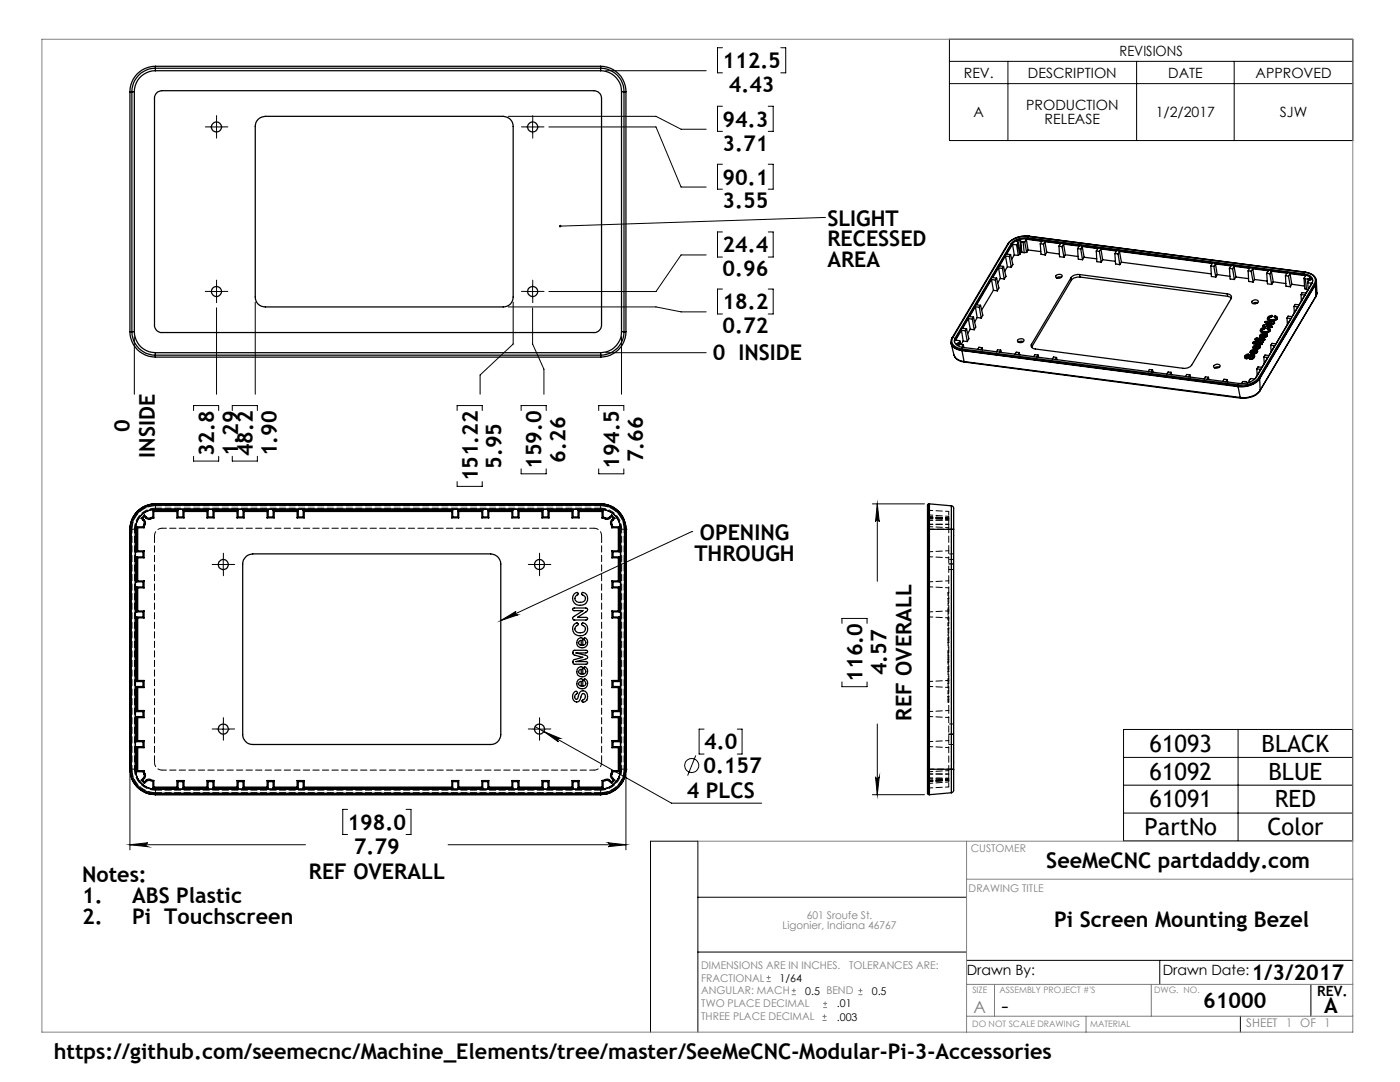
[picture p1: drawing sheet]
<svg xmlns="http://www.w3.org/2000/svg" width="279mm" height="216mm" viewBox="0 0 279 216" stroke-linecap="round" stroke-linejoin="round" font-family="sans-serif">
<g fill="none" stroke="#000" stroke-width=".2">
<path d="M120.9 14.1h20M144.2 9.5h-1v5h1M155.8 9.5h1v5h-1M189.5 7.8h80.5v20.2h-80.5zM189.5 12.2h80.5M189.5 16.7h80.5M201.2 12.2v15.8M226.8 12.2v15.8M246.3 12.2v15.8M41.9 25.3h2.5M43.2 24.1v2.5M101.4 23.2h29.5l5 2.6h5"/>
<path d="M105.1 25.3h2.5M106.3 24.1v2.5M109.5 25.3h21.4l5 12h5M144.2 21.2h-1v5h1M144.2 32.8h-1v4.9h1M153.3 21.2h1v5h-1M153.3 32.8h1v4.9h-1M41.9 58.2h2.5M43.2 56.9v2.5M105.1 58.2h2.5M106.3 56.9v2.5M140.9 50.9h-5l-5 7.3h-21.4"/>
<path d="M144.2 57.7h-1v5h1M144.2 46.3h-1v5h1M153.3 57.7h1v5h-1M153.3 46.3h1v5h-1M164.5 43.4h.1M164.5 43.4l-52.7 1.7M26.8 67.2v11.5M43.2 61.4v17.3M50.9 60.3v18.4M101.4 61.2h29.5l5 1h5M102.4 60.3v8.4l-6.6 6.1v3.9M106.3 61.4v7.3l2.2 5v5"/>
<path d="M120.9 70.4h20M124 67.2v11.5M38.6 81.9v-1h5v1M38.6 91.1v.9h5v-.9M46.4 91.1v.9h5v-.9M46.4 81.9v-1h5v1M91.2 81.9v-1h5v1M91.2 96.1v.9h5v-.9M104 81.9v-1h5v1M104 93.6v.9h5v-.9M119.5 81.9v-1h5v1M119.5 93.6v.9h5v-.9"/>
<path d="M43.3 112.6h2.5M44.6 111.4v2.5M106.4 112.6h2.5M107.7 111.4v2.5M138 106.1h.1M138 106.1l-38.1 17.7M174.1 100.5h10.4M175.1 100.5v15.5M175.1 100.5l.4 3.6a.37 .37 0 0 0-.4-.4 .37 .37 0 0 0-.4 .4zM99.9 123.8l3.1-1.8a.4 .4 0 0 0-.2 .5 .4 .4 0 0 0 .5 .2zM168 124.4v-1h5v1M168 136.1v.9h5v-.9"/>
<path d="M25.9 154.5v15.1M43.3 145.5h2.5M44.6 144.2v2.5M106.4 145.5h2.5M106.8 145l27.2 15.3h18M107.7 144.2v2.5M108.5 146l3.3 1.4a.39 .39 0 0 0-.5 .1 .39 .39 0 0 0 .1 .5zM124.9 154.5v15.1M138.9 150.7l-1.7 4.1M140.5 145.5h-1v5h1M147.1 145.5h1v5h-1M174.1 158.6h10.4"/>
<path d="M174.7 155a.37 .37 0 0 0 .4 .4 .37 .37 0 0 0 .4-.4l-.4 3.6zM175.1 144.5v14.1M224.2 145.6h45.7v22.2h-45.7zM224.2 151.1h45.7M224.2 156.7h45.7M247.1 145.6v22.2M25.9 168.6l3.6-.4a.39 .39 0 0 0-.4 .4 .39 .39 0 0 0 .4 .3zM25.9 168.6h35.1M69.4 161.5h-1v5h1M81 161.5h1v5h-1M89.4 168.6h35.5M121.4 168.2l3.5 .4-3.5 .3a.39 .39 0 0 0 .3-.3 .39 .39 0 0 0-.3-.4z"/>
<path d="M139.3 179h53.6M224.2 162.2h45.7M139.3 190h53.6M192.9 191.6h77.1M231.5 191.6v4.8M261.6 196.4v6.4M129.8 206v-38.1h9.5v38.1M247.5 202.8v3.2"/>
<circle cx="138.1" cy="152.8" r="1.4"/>
</g>
<g fill="none" stroke="#808080" stroke-width=".2">
<path d="M8.4 7.8h261.6v198.2h-261.6zM139.3 167.9h130.7M192.9 167.9v38.1M192.9 175.4h77.1M153 195.9h.8M153 195.1h.8M153.4 194.7v.8M158 198.5h.8M158 197.7h.8M158.4 197.2v.8M164.7 199.8v.9M171.3 198.5h.8"/>
<path d="M171.3 197.7h.8M171.7 197.2v.8M192.9 196.4h77.1M198.5 196.4v6.4M229.8 196.4v6.4M164.1 203.6h.9M164.1 202.8h.9M164.3 201h.8M164.3 200.2h.8M164.5 202.4v.8M192.9 202.8h77.1M216.7 202.8v3.2"/>
</g>
<g fill="none" stroke="#000" stroke-width=".2" stroke-dasharray="15.2 1.3 1.3 1.3">
<path d="M42 25.3h-1M43.2 24.1v-1M43.2 26.6v1M44.5 25.3h1M105.1 25.3h-1M106.3 24.1v-1M106.3 26.6v1M107.6 25.3h1M42 58.1h-1M43.2 56.9v-1M43.2 59.4v1M44.5 58.1h1"/>
<path d="M105.1 58.1h-1M106.3 56.9v-1M106.3 59.4v1M107.6 58.1h1M43.3 112.6h-1M44.6 111.4v-1M44.6 113.9v1M45.8 112.6h1M106.4 112.6h-1M107.7 111.4v-1M107.7 113.9v1M108.9 112.6h1"/>
<path d="M43.3 145.5h-1M44.6 144.2v-1M44.6 146.7v1M45.8 145.5h1M106.4 145.5h-1M107.7 144.2v-1M107.7 146.7v1M108.9 145.5h1"/>
</g>
<g fill="#000">
<path d="M111.6 45l-.1 .1h.3h-.3a.25 .25 0 0 0 .4 .2 .25 .25 0 0 0 .1-.4 .25 .25 0 0 0-.4 .1zM99.9 123.8l3.1-1.8a.4 .4 0 0 0-.2 .5 .4 .4 0 0 0 .5 .2z"/>
<path d="M175.1 100.5l.4 3.6a.37 .37 0 0 0-.4-.4 .37 .37 0 0 0-.4 .4zM174.7 155a.37 .37 0 0 0 .4 .4 .37 .37 0 0 0 .4-.4l-.4 3.6z"/>
<path d="M25.9 168.6l3.6-.4a.39 .39 0 0 0-.4 .4 .39 .39 0 0 0 .4 .3zM121.4 168.2l3.5 .4-3.5 .3a.39 .39 0 0 0 .3-.3 .39 .39 0 0 0-.3-.4zM108.5 146l2.9 2a.39 .39 0 0 1-.1-.5 .39 .39 0 0 1 .5-.1z"/>
</g>
<g fill="none" stroke="#000" stroke-width=".25">
<path d="M25.9 18.3v47.9M25.9 18.3h.4M26.3 18.3h.5M26.3 18.3v47.9M26.8 18.3v47.9M31 13.6v.5M31 14.1a4.2 4.2 0 0 0-4.2 4.2M31 13.6a4.7 4.7 0 0 0-4.7 4.7M31 13.2a5.1 5.1 0 0 0-5.1 5.1M31 14.1h88.9M31 13.6h88.9M31 13.2v.4"/>
<path d="M31 13.2h88.9M31.3 18.6l.2-.3 .8-.2h86.2a1.57 1.57 0 0 1 1.6 1.5v45.3a1.51 1.51 0 0 1-1.6 1.5h-86.2a1.45 1.45 0 0 1-1.5-1.5v-45.6zM119.9 14.1a4.2 4.2 0 0 1 4.1 4.2M119.9 13.6v.5M119.9 13.6a4.6 4.6 0 0 1 4.6 4.7M119.9 13.2a5.1 5.1 0 0 1 5 5.1M119.9 13.2v.4M124 18.3h.5M124 18.3v47.9M124.5 18.3v47.9M124.5 18.3h.4M124.9 18.3v47.9"/>
<path d="M51.5 23.8l.7-.4 .8-.2h47.4a1.99 1.99 0 0 1 2 2v34.1a1.93 1.93 0 0 1-2 1.9h-47.4a1.93 1.93 0 0 1-2.1-1.9v-34.1a1.91 1.91 0 0 1 .6-1.4zM197.9 55.8l.7 .1M197.9 55.8l-3 5 .8 .1M197.9 55.8l.4 2.1M198.3 57.9l-2.4 4M198.3 57.9l.7 .1M198.6 55.9l.4 2.1M198.9 55.5l-.3 .4M198.9 55.5l.5 2-.4 .5M199.3 53.4l-1.2 2 .8 .1M199.3 53.4l.8 .2M199.3 53.4l.3 2.2"/>
<path d="M199.6 55.6l.8 .1M199.6 55.6l-.5 .8M200.1 53.6l.3 2.1M200.3 53.2l-.2 .4M200.3 53.2l.5 1.9-.4 .6M200.7 51.1l.7 .1M200.7 51.1l-1.2 2 .8 .1M200.7 51.1l.3 2.1M201 53.2l.8 .1M201 53.2l-.5 .9M201.1 48.7l-11.1 18.7M201.3 48.6l-.2 .1"/>
<path d="M201.3 48.6l-11.2 18.8M201.4 51.2l.4 2.1M201.7 50.8l-.3 .4M201.7 50.8l.4 2-.3 .5M201.8 48.7l-11.2 18.7M201.8 48.7v.2M201.8 48.9l-11.1 18.8M202.1 48.8l.8 .1M202.1 48.8l-1.2 1.9 .8 .1M202.1 48.8l.3 2.1M202.4 50.9l-.5 .9M202.4 50.9l.8 .1"/>
<path d="M202.9 48.9l.3 2.1M203.1 48.7l-.2 .2M203.1 48.7l.4 2M203.2 48.4l.5 2.1-.2 .2M203.5 50.7l-.3 .3M203.6 47.9l-.6 .3 .2 .2-.1 .3M203.6 47.9l.1 .3M203.6 47.9l.2 2.2M203.7 48.2l.5 .1M203.7 48.2l.2 2.1M203.8 50.1l-.2 .1M203.8 50.1l.1 .2"/>
<path d="M203.9 50.3l.5 .1M204.2 48.3h.3M204.2 48.3l.2 2.1M204.5 48.3l.4 2.1M204.8 47.7l3.1 .5-.3 .4M204.8 47.7l-.3 .6M204.8 47.7l.4 2.2M204.9 50.4h-.5M205.1 47.4a3.7 3.7 0 0 0-3.3 1.3M205.1 47.4l55.2 7.2M205.1 47.4l.1 .3M205.2 47.7a3.7 3.7 0 0 0-3.4 1.2"/>
<path d="M205.2 47.7l55.1 7.2M205.2 49.9l-.3 .5M205.2 49.9l2.5 .3M205.4 47.2a4.5 4.5 0 0 0-4.1 1.4M205.4 47.2l55.1 7.1M205.4 47.1a4.5 4.5 0 0 0-4.3 1.6M205.4 47.1v.1M205.4 47.1l55.1 7.2M207.6 48.6l.6 .1M207.6 48.6l.2 2.1 .8 .2M208.2 48.7l.4 2.2M208.5 48.2l3.1 .4-.3 .5"/>
<path d="M208.5 48.2l-.3 .5M208.5 48.2l.4 2.1M208.9 50.3l-.3 .6M208.9 50.3l2.5 .4M210.8 55a.64 .64 0 0 1 .7-.3 .64 .64 0 0 1 .4 .5 .75 .75 0 0 1-1.2 0zM211.3 49.1l.6 .1M211.3 49.1l.2 2.1 .8 .1M211.8 55.3l-.5-.1-.4 .3M211.9 49.2l.4 2.1M212.3 48.7l3.1 .4-.3 .5M212.3 48.7l-.4 .5M212.3 48.7l.3 2.1"/>
<path d="M212.6 50.8l-.3 .5M212.6 50.8l2.6 .4M213.7 55.4l-7.9 13.3M213.7 55.4l.1 .5M213.8 55.9l-7.9 13.3M215.1 49.6l.6 .1M215.1 49.6l.1 2.1 .8 .1M215.4 54.8a1.77 1.77 0 0 0-1.7 .6M215.4 54.8l29.5 3.8M215.4 54.8l.1 .5M215.5 55.3a2 2 0 0 0-1.7 .6M215.5 55.3l29.5 3.8"/>
<path d="M215.7 49.7l.3 2.1M216 49.2l3.1 .4-.3 .5M216 49.2l-.3 .5M216 49.2l.4 2.1M216.4 51.3l-.4 .5M216.4 51.3l2.5 .3M218.8 50.1l.6 .1M218.8 50.1l.1 2.1 .9 .1M219.4 50.2l.4 2.1M219.7 49.7l3.1 .4-.3 .5M219.7 49.7l-.3 .5M219.7 49.7l.4 2.1"/>
<path d="M220.1 51.8l-.3 .5M220.1 51.8l2.5 .3M222.5 50.6l.6 .1M222.5 50.6l.1 2.1 .9 .1M223.1 50.7l.4 2.1M223.4 50.2l18.5 2.4-.2 .5M223.4 50.2l-.3 .5M223.4 50.2l.4 2.1M223.8 52.3l-.3 .5M223.8 52.3l17.9 2.3M241.7 53.1l.6 .1M241.7 53.1l.1 2.1 .8 .1"/>
<path d="M242.3 53.2l.3 2.1M242.6 52.7l3.1 .4-.3 .5M242.6 52.7l-.3 .5M242.6 52.7l.3 2.1M242.9 54.8l-.3 .5M242.9 54.8l2.6 .3M244.9 58.6a.7 .7 0 0 1 .8 1l-7.9 13.3a1.88 1.88 0 0 1-1.7 .6l-29.5-3.9a.67 .67 0 0 1-.6-.2 .67 .67 0 0 1-.2-.7M244.9 58.6l.1 .5M245 59.1l.7 .4M245.4 53.6l.6 .1M245.4 53.6l.1 2.1 .8 .1M246 53.7l.3 2.1"/>
<path d="M246.3 53.1l3.1 .5-.3 .4M246.3 53.1l-.3 .6M246.3 53.1l.4 2.2M246.7 55.3l2.5 .3M246.7 55.3l-.4 .5M249.1 54l.6 .1M249.1 54l.1 2.2 .9 .1M249.7 54.1l.4 2.2M250 53.6l3.1 .4-.3 .5M250 53.6l-.3 .5M250 53.6l.4 2.2M250.4 55.8l-.3 .5"/>
<path d="M250.4 55.8l2.5 .3M252.8 54.5l.6 .1M252.8 54.5l.1 2.1 .9 .2M253.4 54.6l.4 2.2M253.7 54.1l3.1 .4-.3 .5M253.7 54.1l-.3 .5M253.7 54.1l.4 2.1M254.1 56.2l-.3 .6M254.1 56.2l2.5 .4M256.5 55l.6 .1M256.5 55l.1 2.1 .9 .1M257.1 55.1l.4 2.1"/>
<path d="M257.5 54.6l3.1 .4-.4 .5M257.5 54.6l-.4 .5M257.5 54.6l.3 2.1M257.8 56.7l2.5 .4M257.8 56.7l-.3 .5M259.6 58.8l.8 .1-1.1 1.9-.8-.1-.3 .4M259.6 58.8l.1 1.3M260.2 55.5l.3 .1M260.2 55.5l.2 2.1 .3 .1M260.3 54.6a1.44 1.44 0 0 1 1.5 2l-11.1 18.6a3.7 3.7 0 0 1-3.4 1.3l-55.1-7.2a1.41 1.41 0 0 1-1.6-1.9M260.3 54.9a1.71 1.71 0 0 1 1.7 1.1M260.3 54.6v.3"/>
<path d="M260.5 54.3a1.87 1.87 0 0 1 2 1.8l-.2 .5M260.5 54.3a2.25 2.25 0 0 1 2.2 1.5M260.5 55.6h.6M260.5 55.6l.2 2.1M260.5 54.3h.1M260.7 57.7l.4 .1M261 56.4l.8 .1-1.2 2-.7-.1-.3 .4M261 56.4l.1 1.3M261.1 55.6v.5M261.4 55.5l.3 .3-.5 .2-.2 .4M261.4 55.5l-.3 .1M261.4 55.5v.4"/>
<path d="M262.3 56.6l.2 .2M262.3 56.6l-11.1 18.7M262.5 56.8l-11.1 18.7M262.5 56.8l-11.1 18.8M262.5 56.8h.1M262.5 56.8l.1 2.3M262.6 59.1l-11.1 18.9M262.7 55.8v.5l-.2 .5M262.7 55.8v.4l-.2 .6M262.7 56.1l.1 2.4M262.8 58.5l-.2 .7v-.1M262.8 58.5l-.2 .6"/>
<path d="M25.9 66.2a5.1 5.1 0 0 0 5.1 5.1M25.9 66.2h.4M26.3 66.2h.5M26.3 66.2a4.7 4.7 0 0 0 4.7 4.7M26.8 66.2a4.2 4.2 0 0 0 4.2 4.2M31 70.4v.5M31 70.4h88.9M31 70.9h88.9M31 70.9v.4M31 71.3h88.9M119.9 70.4v.5M119.9 70.9v.4"/>
<path d="M124 66.2a4.2 4.2 0 0 1-4.1 4.2M124 66.2h.5M124.5 66.2a4.6 4.6 0 0 1-4.6 4.7M124.5 66.2h.4M124.9 66.2a5.1 5.1 0 0 1-5 5.1M189.8 68.4a2.1 2.1 0 0 0 2.2 1.6M189.8 68.3a2.12 2.12 0 0 0 2.1 1.6M189.8 68.3v.1M189.8 68.6l.6 2.3M190 67.4l-.2 .9M190.1 67.4a1.41 1.41 0 0 0 1.2 2.1l.7 .1M190.1 67.4h-.1"/>
<path d="M190.4 70.9a2.26 2.26 0 0 0 2.1 1.3M190.4 70.9a2.1 2.1 0 0 0 2 1.2M190.6 67.4l.1 .3M190.7 67.7l-.2 .6M191.2 68.5l-.3 .1 .2 .3 .6-.2 .6 .2M191.2 68.5l.1 .3M191.5 68v.2M191.5 68.2l-.3 .3M191.5 68l.2 .7M191.5 68.2l.1 .6M191.9 65.9l.8 .1M191.9 65.9l-1.2 2 .8 .1"/>
<path d="M191.9 65.9l.3 2.2M191.9 69.9l55.2 7.1M191.9 69.9l.1 .1M192 70l55.1 7.2M192 70l.4 2.1M192 69.6l-.1 .3M192 69.6l55.1 7.2M192.2 68.1l.8 .1M192.2 68.1l-.4 .6M192.3 68.9l-.3 .4M192.3 68.9l.1 .5M192.4 72.1l.1 .1"/>
<path d="M192.4 72.1l55.1 7.2M192.5 72.2l55.1 7.2M192.7 66l.3 2.2M192.9 65.6l-.2 .4M192.9 65.6l.5 2-.4 .6M193.3 63.6l.8 .1M193.3 63.6l-1.2 1.9 .8 .1M193.3 63.6l.3 2.1M193.6 65.7l-.5 .9M193.6 65.7l.8 .1M194.1 63.7l.3 2.1M194.3 63.3l-.2 .4"/>
<path d="M194.3 63.3l.4 2-.3 .5M194.7 61.2l-1.2 2 .8 .1M194.7 61.2l.7 .1M194.7 61.2l.3 2.2M195 63.4l-.5 .8M195 63.4l.8 .1M195.4 61.3l.4 2.2M195.7 60.9l-.3 .4M195.7 60.9l.4 2-.3 .6M196 69.4l-.6-.1-.3 .4M196 69.4l-.2 .4M196 69.4l.1 .4"/>
<path d="M199.7 69.9l-.6-.1-.2 .4M199.7 69.9l-.2 .4M199.7 69.9l.1 .4M203.2 67.8a.65 .65 0 0 1 .6-.3 .65 .65 0 0 1 .5 .6 .75 .75 0 0 1-1.2-.1zM203.4 70.3h-.6l-.2 .4M203.4 70.3l-.2 .5M203.4 70.3l.1 .5M204.3 68.2l-.6-.1-.5 .2M205.8 68.7l.1 .5M205.9 69.2v.1M207.2 70.8h-.7l-.2 .4M207.2 70.8l-.3 .4"/>
<path d="M207.2 70.8l.1 .5M210.9 71.3l-.6-.1-.3 .4M210.9 71.3l-.3 .4M210.9 71.3l.1 .5M230 73.8l-.6-.1-.2 .5M230 73.8l-.2 .4M230 73.8l.1 .5M233.7 74.3l-.6-.1-.2 .4M233.7 74.3l-.2 .4M233.7 74.3l.1 .5M237.5 74.8l-.7-.1-.2 .4M237.5 74.8l-.3 .4"/>
<path d="M237.5 74.8l.1 .4M241.2 75.3l-.6-.1-.3 .4M241.2 75.3l-.3 .4M241.2 75.3l.1 .4M242.3 72.9a.75 .75 0 0 1 1.2 .2 .79 .79 0 0 1-1.3 0zM243.4 73.3l-.5-.1-.5 .2M244.9 75.7h-.6l-.2 .4M244.9 75.7l-.2 .5M244.9 75.7l.1 .5M247.1 77v.2M247.1 77.2l.4 2.1M247.1 76.8v.2"/>
<path d="M247.5 79.3l.1 .1M248.4 71.3l.3 .3M248.7 71v.3h.1a1.21 1.21 0 0 1 1.6-.4l-.1 .4M248.7 71.1v.2M248.7 71v.1M248.7 71.5v.1M248.9 76.4l-.2-.2-.7-.1-.2 .5M249.1 70.9l-.4 .2M249.1 70.9l-.4 .1M249.1 70.9h.1M249.2 70.8l-.1 .1M249.2 70.8h.1"/>
<path d="M249.2 70.8v-.1a.53 .53 0 0 0-.6 .1 .53 .53 0 0 0-.1 .6l.2 .1M249.2 70.7v.1M249.3 76v.3M249.3 76.1l.2 .1M249.3 76.1l.1 .1M249.4 71.5l.1 .2M249.4 71.3l-.7 .3M249.4 71.2l-.7 .3M249.4 71.2v.1M249.5 70.3l.5 .3M249.5 71.6v.1M249.8 60.1a.77 .77 0 0 1 1.3 .1 .76 .76 0 0 1-1.3 .1z"/>
<path d="M249.8 70h.4l-.2 .3-.2-.1zM249.9 71l-.5 .3M249.9 71l.2 .2M249.9 70.9h.1a.46 .46 0 0 1-.6 .6l.1 .1M249.9 70.9l-.5 .3M249.9 70.9v.1M250 70.6h.1M250 68.4l.2 .2M250 69.3l.1 .2 .4 .2M250 71.6l-.5 .1M250 71.5l-.5 .1M250 71.5v.1"/>
<path d="M250.2 70l-.4 .1M250.2 68.6l1.4 .2M250.2 68.5l1.4 .2M250.2 68.5v.1M250.3 71.3l-.3 .2M250.3 71.3h.1M250.3 71.3l-.3 .3M250.4 71l-.1 .3M250.4 71h.1M250.4 75.6l-.7-.1-.4 .3v.3M250.4 70l.1-.2a.65 .65 0 0 0-1 .5l.5 .3M250.4 70l-.2 .4"/>
<path d="M250.4 70h.1M250.5 67.8l.1 .1M250.5 69.8l-.1 .2M250.5 69h.3l-.3 .4-.2-.1zM250.5 67.7v.1M250.5 69.6v.1M250.6 69.9l.1 .3M250.6 69.9l.1 .3-.5 .2M250.6 69.9h.3v.3M250.6 67.8l.9 .3-1.2 .1-.3 .2 .2 .1M250.6 67.9l.8 .2M250.6 67.8v.1"/>
<path d="M250.8 69.1l-.5 .1M250.8 73.6l.8 .1-1 1.8M250.8 73.6l.1 1.3M250.9 70.2l-.4 .3-.5 .1M250.9 70.2v.1M250.9 70.3l-.4 .3h-.5M251 70.1l-.1 .2M251 69v-.1a.65 .65 0 0 0-.9 .5l.4 .2M251 70v.1M251 69v.1M251 60.4h-.5l-.5 .2M251 69.1l-.2 .3"/>
<path d="M251 68.9v.2M251.2 69v.2M251.2 68.9v.4l-.4 .1 .2-.4M251.2 68.9a.23 .23 0 0 1 .3 .1 .23 .23 0 0 1 0 .3M251.2 75.3a4.2 4.2 0 0 1-4.1 1.5M251.2 75.3l.2 .2M251.2 67.8l.9 .1M251.4 75.5a4.7 4.7 0 0 1-4.3 1.5M251.4 75.6a4.7 4.7 0 0 1-4.3 1.6M251.4 67.1v.1l.5 .2M251.4 75.5v.1M251.4 75.6l.1 2.3"/>
<path d="M251.5 78a4 4 0 0 1-3.9 1.4M251.5 69.3a.81 .81 0 0 1-1 .3M251.5 69.3v.1M251.5 77.9a4.2 4.2 0 0 1-4 1.4M251.5 69.4a.88 .88 0 0 1-1 .3M251.5 77.9v.1M251.5 69.1v.3M251.5 66l.2 .3 .5 .2M251.6 68.7v.1M251.7 68.3h-1.2l1.3 .3M251.7 68.4h-.8M251.7 68.3v.1"/>
<path d="M251.8 66.8l.3-.1-.2 .4-.2-.1zM251.8 68.6l-.2 .1M251.8 68.6l.1 .1M251.8 65.8h.1M251.9 68.7l-.3 .1M251.9 68.6v.1M251.9 65.8l-.1 .2M251.9 67.3v.1M252.1 65v.1M252.1 64.9v.2M252.1 66.8l-.4 .1M252.1 68.3l-.4 .1"/>
<path d="M252.1 68.1v.2M252.1 65.1h.2M252.1 67.8l-1.2-.1 1.1 .3 .1 .2M252.1 68.2l-.4 .1M252.1 65.1h.1M252.1 67.8v.1M252.1 68.2v.1M252.2 66.4v.1M252.2 71.3h.8l-1.2 2-.7-.1-.3 .4M252.2 71.3l.1 1.2M252.2 65.1l1.4 .2M252.2 65.1h.1"/>
<path d="M252.3 65.5l-.5 .3M252.3 65.1l1.3 .2M252.3 65.5v.1M252.3 65.6l-.4 .2M252.3 66.7l.1-.1a.65 .65 0 0 0-1 .6l.5 .1M252.3 66.7l-.2 .5M252.3 66.7v.1M252.3 66.8l-.2 .4M252.4 66.7l-.1 .1M252.4 67.7l-1.6-.3-.3 .3 .1 .1M252.4 67.7l-.3 .1M252.4 66.6v.1"/>
<path d="M252.4 67.7v.1M252.4 67.8l-.3 .1M252.5 64.2l.1 .2M252.5 65.4a.66 .66 0 0 0-.7 .1 .66 .66 0 0 0-.2 .6l.6 .3M252.5 65.4l-.2 .1M252.5 65.4v.1M252.5 66.8l.1 .2M252.5 65.5l-.2 .1M252.5 65.5h.1M252.5 66.7v.4l-.4 .1M252.5 66.7l.1-.1a.23 .23 0 0 1 .2 .1 .23 .23 0 0 1 0 .3M252.5 66.7v.1"/>
<path d="M252.6 64.3l-.1-.2 1.7 .2 .1 .2M252.6 64.3l1.1 .2-1.5 .3-.1 .1v.2M252.6 64.4l.9 .1M252.6 64.3v.1M252.8 67a.81 .81 0 0 1-.9 .3M252.8 67v.1M252.8 67.1a.88 .88 0 0 1-.9 .3M252.9 66.8l-.1 .3M252.9 65.5l.1 .2M252.9 66.4l-.7 .1M252.9 63.6l.3 .3 .4 .2M252.9 66.3l-.7 .1"/>
<path d="M252.9 66.3v.1M253 65.7l.2 .2M253 65.6l-.1-.1 .2-.1 .3 .1 .1 .2-.1 .3M253 65.6l.2 .2a.86 .86 0 0 1-1.4 .1v-.1M253 65.6v.1M253.3 63.4v.1M253.3 63.5v.1M253.4 66l-.5 .4M253.4 66l-.5 .3M253.4 66h.1M253.5 65.7l-.1 .3M253.6 68.9l.8 .1-1.1 1.9-.9-.1-.2 .5"/>
<path d="M253.6 68.9l.1 1.3M253.6 64v.1M253.6 65.3h.1M253.7 63.1l-.4 .3M253.7 63.1v.1M253.7 63.2l-.4 .3M253.9 65.2l-.3 .1M253.9 63.1v-.1a.61 .61 0 0 0-.7 .2 .61 .61 0 0 0-.1 .7l.5 .1M253.9 63.1h-.2M253.9 65.2h.1M253.9 63.1h.1M253.9 63.1l-.2 .1"/>
<path d="M253.9 63v.1M253.9 65.1v.1M254 64.6l-1.3 .3 1.2 .2v.1M254 64.6v.1M254 64.7l-1.1 .2M254.3 64.5l-.3 .1M254.3 63.1l.1 .2M254.3 64.5h.1M254.4 64.5l-.4 .2M254.4 64.5h.1M254.4 64l-.8 .1M254.4 64h-.8"/>
<path d="M254.4 64h.1M254.4 64.4v.1M254.4 63.3l.2 .2M254.4 63.3l-.1-.1 .1-.2 .4 .1 .1 .2-.1 .3M254.4 63.3l.2 .1a.75 .75 0 0 1-1.3 .2v-.2M254.4 63.3h.1M254.8 63.6l-.4 .4M254.8 63.6h.1M254.9 63.3l-.1 .3M256.9 63.5l.7 .1-3 5-.7-.1-.3 .4M256.9 63.5v1.3M258.2 61.1l.8 .1-1.2 2-.7-.1-.2 .4"/>
<path d="M258.2 61.1l.1 1.3M25.9 105.6h.3M25.9 105.6h.1M25.9 105.6v47.9M26.2 105.6v47.9M27 105.6h.1M27 105.6v47.9M27.3 117.1h1.2M27.3 116.1h1.2M27.3 111.1h1.2M27.3 110.1h1.2M27.3 105.1h1.3"/>
<path d="M27.3 105.1v5M27.3 111.1v5M27.3 117.1v5M27.3 117.1l.2 .2M27.3 111.1l.2 .2M27.3 105.1l.2 .2M27.5 117.3h1.3M27.5 111.3h1.3M27.5 109.9l-.2 .2M27.5 109.9h1.3M27.5 105.3v4.6M27.5 111.3v4.6"/>
<path d="M27.5 117.3v4.6M27.5 115.9l-.2 .2M27.5 115.9h1.3M27.5 105.3h1.3M28.2 103.4l.4 .4M28.2 103.4h.3M28.5 103.4l.3 .4M28.5 110.1v1M28.5 116.1v1M28.5 117.1l.3 .2M28.5 111.1l.3 .2M28.6 103.8l.2 .3-.1 .5"/>
<path d="M28.6 105.1l.2 .2M28.7 104.6l-.1 .5M28.7 104.6h.3M28.8 109.9v1.4M28.8 115.9v1.4M28.8 115.9l-.3 .2M28.8 109.9l-.3 .2M28.8 103.8h-.2M28.8 103.8l.2 .4v.4M28.8 102.8l.4 .4M28.8 102.8l-.6 .6M28.8 103l-.3 .4"/>
<path d="M28.8 102.8v.2M28.8 103l.4 .4M29 104.6l-.2 .7M29.2 103.4l.3 .2h.5M29.2 103.2l.5 .2 .4-.1M29.2 103.2v.2M30.1 103.3l-.1 .3M30.5 103.2l-.4 .1M30.5 101.8v1.4M30.5 101.8h5M30.5 103.2l.2 .2M30.5 101.8l.2 .3"/>
<path d="M30.7 103.4l-.7 .2M30.7 102.1h4.6M30.7 102.1v1.3M31 101.6a3.9 3.9 0 0 0-4 4M31 101.6a4 4 0 0 0-4 4M31 100.8a4.8 4.8 0 0 0-4.8 4.8M31 100.5a5.1 5.1 0 0 0-5.1 5.1M31 100.5v.3M31 100.5h.1M31 101.6h.1M31 100.8h88.9M31 100.5h88.9"/>
<path d="M31 101.6h88.9M35.3 103.3h1.4M35.3 102.1v1.2M35.5 101.8v1.4M35.5 103.2h1M35.5 103.2l-.2 .1M35.5 101.8l-.2 .3M36.5 101.8v1.4M36.5 101.8h5M36.5 101.8l.2 .3M36.5 103.2l.2 .1M36.7 102.1v1.2"/>
<path d="M36.7 102.1h4.6M41.3 103.3h1.4M41.3 102.1v1.2M41.5 101.8v1.4M41.5 103.2h1M41.5 103.2l-.2 .1M41.5 101.8l-.2 .3M42.5 101.8v1.4M42.5 101.8h5M42.5 101.8l.2 .3M42.5 103.2l.2 .1M42.7 102.1v1.2"/>
<path d="M42.7 102.1h4.6M47.3 102.1v1.2M47.3 103.3h1.4M47.5 101.8v1.4M47.5 103.2h1M47.5 101.8l-.2 .3M47.5 103.2l-.2 .1M48.5 101.8v1.4M48.5 101.8h5M48.5 103.2l.2 .1M48.5 101.8l.2 .3M48.7 102.1v1.2"/>
<path d="M48.7 102.1h4.6M49 111.1l.7-.4 .7-.2h47.5a2.05 2.05 0 0 1 2 2v34.1a1.99 1.99 0 0 1-2 2h-47.5a1.99 1.99 0 0 1-2-2v-34.1a1.78 1.78 0 0 1 .6-1.4zM53.3 103.3h1.4M53.3 102.1v1.2M53.5 101.8v1.4M53.5 103.2h1M53.5 103.2l-.2 .1M53.5 101.8l-.2 .3M54.5 101.8v1.4M54.5 101.8h5M54.5 103.2l.2 .1M54.5 101.8l.2 .3"/>
<path d="M54.7 102.1v1.2M54.7 102.1h4.6M59.3 103.3h1.4M59.3 102.1v1.2M59.5 101.8v1.4M59.5 103.2h1M59.5 103.2l-.2 .1M59.5 101.8l-.2 .3M60.5 101.8v1.4M60.5 101.8h29.8M60.5 103.2l.2 .1M60.5 101.8l.2 .3"/>
<path d="M60.7 102.1v1.2M60.7 102.1h29.5M90.2 103.3h1.3M90.2 102.1v1.2M90.3 101.8v1.4M90.3 103.2h1.1M90.3 103.2l-.1 .1M90.3 101.8l-.1 .3M91.4 101.8v1.4M91.4 101.8h4.9M91.4 103.2l.1 .1M91.4 101.8l.1 .3"/>
<path d="M91.5 102.1v1.2M91.5 102.1h4.7M96.2 103.3h1.3M96.2 102.1v1.2M96.3 101.8v1.4M96.3 103.2h1.1M96.3 103.2l-.1 .1M96.3 101.8l-.1 .3M97.4 101.8v1.4M97.4 101.8h4.9M97.4 103.2l.1 .1M97.4 101.8l.1 .3"/>
<path d="M97.5 102.1v1.2M97.5 102.1h4.7M102.2 103.3h1.4M102.2 102.1v1.2M102.3 101.8v1.4M102.3 103.2h1.1M102.3 103.2l-.1 .1M102.3 101.8l-.1 .3M103.4 101.8v1.4M103.4 101.8h5M103.4 103.2l.2 .1M103.4 101.8l.2 .3"/>
<path d="M103.6 102.1v1.2M103.6 102.1h4.6M108.2 103.3h1.4M108.2 102.1v1.2M108.4 101.8v1.4M108.4 103.2h1M108.4 103.2l-.2 .1M108.4 101.8l-.2 .3M109.4 101.8v1.4M109.4 101.8h5M109.4 103.2l.2 .1M109.4 101.8l.2 .3"/>
<path d="M109.6 102.1v1.2M109.6 102.1h4.6M114.2 103.3h1.4M114.2 102.1v1.2M114.4 101.8v1.4M114.4 103.2h1M114.4 103.2l-.2 .1M114.4 101.8l-.2 .3M114.5 118.6l.6-.4 .3 .1v.3a.84 .84 0 0 0-.6 1 .84 .84 0 0 0 1 .6 .8 .8 0 0 0 1-.6 .8 .8 0 0 0-.7-1l.1-.3a1.25 1.25 0 0 1 1.1 1.1 1.25 1.25 0 0 1-1 1.3 1.44 1.44 0 0 1-1.7-.4 1.44 1.44 0 0 1-.1-1.7zM115.4 101.8v1.4M115.4 101.8h5M115.4 103.2l.2 .1"/>
<path d="M115.4 101.8l.2 .3M115.6 102.1h4.6M115.6 102.1v1.2M119.9 100.8a4.8 4.8 0 0 1 4.7 4.8M119.9 100.5v.3M119.9 100.5a5.1 5.1 0 0 1 5 5.1M119.9 101.6a4 4 0 0 1 4 4M119.9 101.6a3.9 3.9 0 0 1 3.9 4M119.9 100.5h.1M119.9 101.6h.1M120.2 103.4l.6 .2M120.2 102.1v1.3"/>
<path d="M120.4 103.2l.4 .1M120.4 101.8v1.4M120.4 103.2l-.2 .2M120.4 101.8l-.2 .3M120.8 103.3v.3M121.6 103.2l-.3 .2-.5-.1M121.6 103.2l.1 .2M121.7 103.4l-.5 .2h-.4M121.9 104.6l.2 .7M121.9 104.6h.2M122.1 103.8h.2M122.1 103.8a.68 .68 0 0 0-.2 .8"/>
<path d="M122.1 102.8l.6 .6M122.1 102.8l-.5 .4M122.1 102.8v.2M122.1 103l.3 .4M122.1 103l-.4 .4M122.1 105.3h1.3M122.1 104.6l.2 .5M122.1 109.9v1.4M122.1 115.9v1.4M122.1 117.3h1.3M122.1 111.3h1.3M122.1 109.9h1.3"/>
<path d="M122.1 115.9h1.3M122.1 115.9l.2 .2M122.1 109.9l.2 .2M122.3 105.1h1.3M122.3 105.1l-.2 .2M122.3 103.8l-.2 .5v.3M122.3 110.1v1M122.3 116.1v1M122.3 117.1h1.3M122.3 116.1h1.3M122.3 111.1h1.3M122.3 110.1h1.3"/>
<path d="M122.3 117.1l-.2 .2M122.3 111.1l-.2 .2M122.4 103.4h.3M122.4 103.4l-.3 .4M122.7 103.4l-.4 .4M123.4 105.3v4.6M123.4 111.3v4.6M123.4 117.3v4.6M123.4 115.9l.2 .2M123.4 109.9l.2 .2M123.6 105.1v5M123.6 111.1v5"/>
<path d="M123.6 117.1v5M123.6 117.1l-.2 .2M123.6 111.1l-.2 .2M123.6 105.1l-.2 .2M123.8 105.6h.1M123.8 105.6v47.9M123.9 105.6v47.9M124.6 105.6h.3M124.6 105.6v47.9M124.9 105.6h.1M124.9 105.6v47.9M185.1 105.6h.2"/>
<path d="M185.1 105.6v47.9M185.3 100.5v5.1M185.3 100.5l-.2 .2v4.9M185.3 100.5h.2M185.3 105.6h4.6M185.3 105.6v47.9M185.5 100.5v58.1M185.5 100.5l4.4 .4M189.9 100.9v4.7M189.9 105.6h.4M189.9 100.9l.4 .4v4.3M189.9 105.6v47.9"/>
<path d="M190.3 105.6v47.9M27.3 137h1.2M27.3 136h1.2M27.3 123.1h1.2M27.3 122.1h1.2M27.3 123.1v12.9M27.3 137v5M27.3 123.1l.2 .2M27.3 137l.2 .2M27.5 137.2h1.3M27.5 121.9l-.2 .2M27.5 121.9h1.3"/>
<path d="M27.5 123.3h1.3M27.5 123.3v12.5M27.5 137.2v4.6M27.5 135.8l-.2 .2M27.5 135.8h1.3M28.5 122.1v1M28.5 136v1M28.5 123.1l.3 .2M28.5 137l.3 .2M28.8 121.9v1.4M28.8 135.8v1.4M28.8 121.9l-.3 .2"/>
<path d="M28.8 135.8l-.3 .2M114.4 121.4h2.8v.5l-1.9 1.3h1.8l.2 .2-.1 .3-2.8-.1-.1-.2 .1-.3 1.9-1.3h-1.8l-.2-.2zM114.4 129.8h2.5l.4 .1-.1 .3-.3 .1h-2l1.9 .4 .5 .3v.3l-.2 .1-2.2 .6h2l.4 .2-.1 .3h-2.5a.49 .49 0 0 1-.4-.5 .49 .49 0 0 1 .4-.4l1.6-.4-1.9-.6zM114.5 124.6l.6-.3 .3 .1v.2a.83 .83 0 0 0-.6 .9 .83 .83 0 0 0 .7 .8 1.1 1.1 0 0 0 1.3-.8 .97 .97 0 0 0-.7-.9l.1-.2a1.14 1.14 0 0 1 1 1.7 1.5 1.5 0 0 1-2.1 .6 1.5 1.5 0 0 1-.6-2.1zM114.7 138.1l.3-.2 .3 .3a.92 .92 0 0 0-.4 1.3h.2a1.09 1.09 0 0 0 .4-1 .9 .9 0 0 1 1.2-.6 .9 .9 0 0 1 .6 1.1 .86 .86 0 0 1-1.1 1.1v-.3a.69 .69 0 0 0 .6-.7 .69 .69 0 0 0-.5-.7l-.2 .2a1.54 1.54 0 0 1-1 1.5 1.17 1.17 0 0 1-.4-2zM115.4 135.7a.64 .64 0 0 1 .8-.2l.1 1.4a.66 .66 0 0 0 .6-.5 .66 .66 0 0 0-.4-.8l.1-.1a1.08 1.08 0 0 1 .2 1.9 1.08 1.08 0 0 1-1.7-1zM115.4 133.3a.64 .64 0 0 1 .8-.2l.1 1.4a.66 .66 0 0 0 .6-.5 .66 .66 0 0 0-.4-.8l.1-.1a1.08 1.08 0 0 1 .2 1.9 1.08 1.08 0 0 1-1.7-1zM115.4 127.5a.64 .64 0 0 1 .8-.2l.1 1.5a.64 .64 0 0 0 .6-.6 .64 .64 0 0 0-.4-.7l.1-.2a1.06 1.06 0 0 1 .6 1.4 1.06 1.06 0 0 1-1.5 .5 1.02 1.02 0 0 1-.3-1.7zM115.6 136.1l.4-.1v.9l-.3-.1a.45 .45 0 0 1-.1-.7zM115.6 133.7l.4-.1v.9l-.3-.1a.45 .45 0 0 1-.1-.7zM115.6 128l.4-.2v1l-.3-.1a.45 .45 0 0 1-.1-.7zM122.1 137.2h1.3"/>
<path d="M122.1 121.9v1.4M122.1 135.8v1.4M122.1 135.8l.2 .2M122.1 121.9h1.3M122.1 123.3h1.3M122.1 135.8h1.3M122.1 121.9l.2 .2M122.3 137h1.3M122.3 137l-.2 .2M122.3 122.1v1M122.3 136v1M122.3 136h1.3"/>
<path d="M122.3 123.1h1.3M122.3 122.1h1.3M122.3 123.1l-.2 .2M123.4 135.8l.2 .2M123.4 123.3v12.5M123.4 137.2v4.6M123.4 121.9l.2 .2M123.6 137l-.2 .2M123.6 123.1v12.9M123.6 137v5M123.6 123.1l-.2 .2M25.9 153.5a5.1 5.1 0 0 0 5.1 5"/>
<path d="M25.9 153.5h.3M25.9 153.5h.1M25.9 153.5a5.1 5.1 0 0 0 5.1 5.1M26.2 153.5a4.8 4.8 0 0 0 4.8 4.8M27 153.5h.1M27 153.5a4 4 0 0 0 4 4M27.3 154h1.3M27.3 149h1.2M27.3 148h1.2M27.3 143h1.2M27.3 142h1.2M27.3 143v5"/>
<path d="M27.3 149v5M27.3 143l.2 .2M27.3 149l.2 .2M27.5 149.2h1.3M27.5 143.2h1.3M27.5 141.8l-.2 .2M27.5 143.2v4.6M27.5 149.2v4.6M27.5 147.8l-.2 .2M27.5 141.8h1.3M27.5 153.8h1.3M27.5 147.8h1.3"/>
<path d="M27.5 153.8l-.2 .2M28.2 155.7l.6 .6M28.2 155.7h.3M28.5 155.7l.3 .3M28.5 142v1M28.5 148v1M28.5 143l.3 .2M28.5 149l.3 .2M28.6 154l.1 .4M28.6 155.3h.2M28.6 155.3l-.4 .4M28.7 154.4l.1 .4-.2 .5"/>
<path d="M28.7 154.4l.3 .1M28.8 153.8l.2 .7M28.8 141.8v1.4M28.8 147.8v1.4M28.8 141.8l-.3 .2M28.8 153.8l-.2 .2M28.8 147.8l-.3 .2M28.8 156v.3M28.8 155.3l-.3 .4M29 154.5v.5l-.2 .3M29.2 155.7v.2M29.2 155.7l-.4 .3"/>
<path d="M29.2 155.9l-.4 .4M30 155.5l.1 .3M30 155.5l.7 .3M30 155.5h-.4l-.4 .2M30.1 155.8h-.5l-.4 .1M30.1 155.8l.4 .1M30.5 155.9v1.3M30.5 157.2h5M30.7 155.8l-.2 .1M30.7 157.1h4.6M30.7 155.8v1.3M30.7 157.1l-.2 .1"/>
<path d="M31 158.3v.2M31 157.5h.1M31 158.5v.1M31 158.5h88.9M31 158.3h88.9M31 157.5h88.9M35.3 155.8h1.4M35.3 155.8v1.3M35.3 155.8l.2 .2M35.3 157.1l.2 .1M35.5 156v1.2M35.5 156h1"/>
<path d="M36.5 157.2h5M36.5 156v1.2M36.7 155.8v1.3M36.7 157.1h4.6M36.7 155.8l-.2 .2M36.7 157.1l-.2 .1M41.3 155.8h1.4M41.3 155.8v1.3M41.3 155.8l.2 .2M41.3 157.1l.2 .1M41.5 156h1M41.5 156v1.2"/>
<path d="M42.5 157.2h5M42.5 156v1.2M42.7 155.8v1.3M42.7 157.1h4.6M42.7 155.8l-.2 .2M42.7 157.1l-.2 .1M47.3 155.8v1.3M47.3 155.8h1.4M47.3 155.8l.2 .2M47.3 157.1l.2 .1M47.5 156h1M47.5 156v1.2"/>
<path d="M48.5 157.2h5M48.5 156v1.2M48.7 155.8v1.3M48.7 155.8l-.2 .2M48.7 157.1l-.2 .1M48.7 157.1h4.6M53.3 155.8h1.4M53.3 155.8v1.3M53.3 155.8l.2 .2M53.3 157.1l.2 .1M53.5 156h1M53.5 156v1.2"/>
<path d="M54.5 157.2h5M54.5 156v1.2M54.7 155.8v1.3M54.7 155.8l-.2 .2M54.7 157.1h4.6M54.7 157.1l-.2 .1M59.3 155.8h1.4M59.3 155.8v1.3M59.3 155.8l.2 .2M59.3 157.1l.2 .1M59.5 156h1M59.5 156v1.2"/>
<path d="M60.5 157.2h29.8M60.5 156v1.2M60.7 155.8v1.3M60.7 155.8l-.2 .2M60.7 157.1h29.5M60.7 157.1l-.2 .1M90.2 155.8h1.3M90.2 155.8l.1 .2M90.2 157.1l.1 .1M90.2 155.8v1.3M90.3 156h1.1M90.3 156v1.2"/>
<path d="M91.4 157.2h4.9M91.4 156v1.2M91.5 155.8v1.3M91.5 157.1l-.1 .1M91.5 155.8l-.1 .2M91.5 157.1h4.7M96.2 157.1l.1 .1M96.2 155.8v1.3M96.2 155.8l.1 .2M96.2 155.8h1.3M96.3 156h1.1M96.3 156v1.2"/>
<path d="M97.4 157.2h4.9M97.4 156v1.2M97.5 155.8l-.1 .2M97.5 155.8v1.3M97.5 157.1l-.1 .1M97.5 157.1h4.7M102.2 155.8h1.4M102.2 155.8l.1 .2M102.2 157.1l.1 .1M102.2 155.8v1.3M102.3 156h1.1M102.3 156v1.2"/>
<path d="M103.4 157.2h5M103.4 156v1.2M103.6 155.8l-.2 .2M103.6 155.8v1.3M103.6 157.1l-.2 .1M103.6 157.1h4.6M108.2 155.8h1.4M108.2 157.1l.2 .1M108.2 155.8v1.3M108.2 155.8l.2 .2M108.4 156h1M108.4 156v1.2"/>
<path d="M109.4 157.2h5M109.4 156v1.2M109.6 155.8l-.2 .2M109.6 155.8v1.3M109.6 157.1l-.2 .1M109.6 157.1h4.6M114.2 155.8h1.4M114.2 157.1l.2 .1M114.2 155.8v1.3M114.2 155.8l.2 .2M114.4 156h1M114.4 156v1.2"/>
<path d="M115.4 157.2h5M115.4 156v1.2M115.6 155.8l-.2 .2M115.6 157.1h4.6M115.6 155.8v1.3M115.6 157.1l-.2 .1M119.9 158.3v.2M119.9 157.5h.1M119.9 158.5v.1M120.2 155.8l.2 .1M120.2 155.8v1.3M120.2 157.1l.2 .1"/>
<path d="M120.4 155.9v1.3M120.8 155.8l-.4 .1M120.8 155.8l.4-.1 .4 .2M120.8 155.5l-.6 .3M120.8 155.5v.3M120.8 155.5a.68 .68 0 0 1 .9 .2M121.6 155.9l.5 .4M121.7 155.7l-.1 .2M121.7 155.7l.4 .3M121.9 154.5l-.1 .4 .3 .4M122.1 156v.3M122.1 155.3l.3 .4"/>
<path d="M122.1 153.8l-.2 .7M122.1 153.8l.2 .2M122.1 153.8h1.3M122.1 154.4v.5l.2 .4M122.1 154.4l-.2 .1M122.1 141.8v1.4M122.1 147.8v1.4M122.1 149.2h1.3M122.1 141.8l.2 .2M122.1 147.8l.2 .2M122.1 143.2h1.3M122.1 141.8h1.3"/>
<path d="M122.1 147.8h1.3M122.3 154l-.2 .4M122.3 154h1.3M122.3 155.3h-.2M122.3 155.3l.4 .4M122.3 149h1.3M122.3 142v1M122.3 148v1M122.3 148h1.3M122.3 143h1.3M122.3 142h1.3M122.3 143l-.2 .2"/>
<path d="M122.3 149l-.2 .2M122.4 155.7l-.3 .3M122.4 155.7h.3M122.7 155.7l-.6 .6M123.4 143.2v4.6M123.4 149.2v4.6M123.4 153.8l.2 .2M123.4 141.8l.2 .2M123.4 147.8l.2 .2M123.6 143v5M123.6 149v5M123.6 149l-.2 .2"/>
<path d="M123.6 143l-.2 .2M123.8 153.5a3.9 3.9 0 0 1-3.9 4M123.8 153.5h.1M123.9 153.5a4 4 0 0 1-4 4M124.6 153.5h.3M124.6 153.5a4.8 4.8 0 0 1-4.7 4.8M124.9 153.5a5.1 5.1 0 0 1-5 5M124.9 153.5a5.1 5.1 0 0 1-5 5.1M124.9 153.5h.1M185.1 153.5h.2M185.1 153.5v4.9l.2 .1M185.3 153.5v5"/>
<path d="M185.3 153.5h4.6M185.3 158.5l.2 .1M189.9 153.5v4.7M189.9 153.5h.4M189.9 158.2l-4.4 .4M190.3 153.5v4.3l-.4 .4"/>
<circle cx="43.2" cy="25.3" r="1.01"/>
<circle cx="106.3" cy="25.3" r="1.01"/>
<circle cx="43.2" cy="58.2" r="1"/>
<circle cx="106.3" cy="58.2" r="1"/>
<circle cx="44.6" cy="112.6" r="1.01"/>
<circle cx="107.7" cy="112.6" r="1"/>
<circle cx="44.6" cy="145.5" r="1"/>
<circle cx="107.7" cy="145.5" r=".99"/>
</g>
<g fill="none" stroke="#000" stroke-width=".2" stroke-dasharray="1.3 .6">
<path d="M26.3 105.6h-.3M26.3 105.6h.5M31 100.9v-.4M31 101.4v-.5M31 101.4h88.9M119.9 100.9v-.4M119.9 101.4v-.5M119.9 100.9h-88.9M124.1 105.6h.5M124.6 105.6h.3M185.1 105.6h.3M185.4 105.6v-5.1"/>
<path d="M185.5 101.6h-.4M185.5 105.6h-.4M185.5 105.6h-.1M189.2 119.4h.1M189.2 118.2h.1M189.2 118.7h.1M189.2 118.4h.1M189.3 103.4v.4M189.3 103v.4M189.9 105.6h.4M190.3 106.9h.1M190.3 105.4h.1"/>
<path d="M189.2 128.2h.1M189.2 127.3h.1M189.2 137.4h.1M189.2 136.4h.1M189.2 123.7h.1M189.2 123.4v.3M189.2 123.4h.1M189.2 132.5h.1M189.2 132.3v.2M189.2 132.3h.1M189.2 135.4h.1M189.2 129.3h.1"/>
<path d="M189.2 132v.3M189.2 132h.1M189.2 135h.1M189.2 134h.1M189.2 133h.1M189.2 120.4h.1M189.2 139h.1M189.2 137.8h.1M189.2 130h.1M189.2 129.7h.1M189.2 129.7v.3M189.2 130.3h.1"/>
<path d="M189.2 130v.3M189.2 139.7h.1M189.2 121.6h.1M189.2 121.3h.1M189.2 121.3v.3M189.2 125.5h.1M189.2 124.3h.1M189.2 122.1h.1M189.2 121.6v.5M189.2 131.5h.1M189.2 131.1h.1M189.2 131.1v.4"/>
<path d="M189.2 126.5h.1M189.2 130.7h.1M189.2 130.7v.4M189.2 123.2h.1M189.2 123.2v.2M189.2 139.7v.4M189.2 120.8h.1M189.2 120.4v.4M189.2 126.9h.1M189.2 126.5v.4M189.2 130.3v.4M189.2 131.5v.5"/>
<path d="M189.2 127.4h.1M189.2 127.6h.1M189.2 133.2h.1M189.2 133.3h.1M189.2 135.6h.1M189.2 135.7h.1M189.2 139.1h.1M189.2 138.4h.1M189.2 139v.1M189.2 139.9h.1M189.2 139.6h.1M189.2 121.8h.1"/>
<path d="M189.2 124.8h.1M189.2 124.5h.1M189.2 135.9h.1M189.2 127.7h.1M189.2 127.2h.1M189.2 128.7h.1M189.2 133.5h.1M189.2 134.5h.1M189.2 136.9h.1M189.2 127.8h.1M189.2 120.2h.1M189.2 126.3h.1"/>
<path d="M189.2 138.9h.1M189.2 138.2h.1M189.2 137.9h.1M189.2 139.5h.1M189.2 131.6h.1M189.2 123h.1M189.2 132.2h.1M189.2 130.1h.1M26.3 153.5h-.3M26.3 153.5h.5M31 158.2v.3M31 158.2v-.5"/>
<path d="M31 158.2h88.9M119.9 158.2v.3M119.9 158.2v-.5M119.9 157.7h-88.9M124.1 153.5h.5M124.6 153.5h.3M185.4 158.5v-5M185.4 153.5h-.3M185.5 157.5h-.4M185.5 153.5h-.4M185.5 153.5h-.1M189.2 140.1h.1"/>
<path d="M189.3 156v-.3M189.3 155.7v-.4M189.9 153.5h.4M190.3 153.7h.1M190.3 152.2h.1"/>
</g>
<g fill="none" stroke="#000" stroke-width=".2" stroke-dasharray="1.3 .6" stroke-dashoffset=".5">
<path d="M26.3 105.6v47.9M124.1 105.6v47.9M189.2 119.4v1M189.3 102v1M189.3 112.5h1M189.3 113.6h1M189.9 105.6v47.9M190.3 110.5h-1M190.3 112.5h-1M190.3 111.6h-1M189.2 127.3v.9M189.2 136.4v1"/>
<path d="M189.2 135.4v1M189.2 128.2v1.1M189.2 134v1M189.2 133v1M189.2 125.5v1M26.8 153.5v-47.9M124.6 153.5v-47.9M185.4 153.5v-47.9M189.3 157v-1M189.3 148.5h1M189.3 146.5h1M190.3 146.5h-1"/>
<path d="M190.3 144.5h-1"/>
</g>
<path d="M31 100.9a4.7 4.7 0 0 0-4.7 4.7M124.6 105.6a4.7 4.7 0 0 0-4.7-4.7M26.3 153.5a4.7 4.7 0 0 0 4.7 4.7M119.9 158.2a4.7 4.7 0 0 0 4.7-4.7" fill="none" stroke="#000" stroke-width=".2" stroke-dasharray="1.3 .6" stroke-dashoffset="-.2"/>
<path d="M30.8 106.9a1.5 1.5 0 0 1 1.5-1.5M32.3 105.4h86.3M118.6 105.4a1.5 1.5 0 0 1 1.5 1.5M189.3 104.6v-.8M189.9 105.6h-4.4M189.2 139v.7M32.3 153.7a1.5 1.5 0 0 1-1.5-1.5M118.6 153.7h-86.3M120.1 152.2a1.5 1.5 0 0 1-1.5 1.5M189.3 155.3v-.8M189.9 153.5h-4.4" fill="none" stroke="#000" stroke-width=".2" stroke-dasharray="1.3 .6" stroke-dashoffset=".4"/>
<path d="M120.1 106.9v45.3M190.3 106.9v45.3M30.8 152.2v-45.3" fill="none" stroke="#000" stroke-width=".2" stroke-dasharray="1.3 .6" stroke-dashoffset="-.1"/>
<path d="M26.8 105.6a4.2 4.2 0 0 1 4.2-4.2M119.9 101.4a4.2 4.2 0 0 1 4.2 4.2M189.3 111.3v4.6M189.3 105.3v4.6M189.3 117.3v4.6M189.9 100.9v4.7M31 157.7a4.2 4.2 0 0 1-4.2-4.2M124.1 153.5a4.2 4.2 0 0 1-4.2 4.2M189.3 147.8v-4.6M189.3 153.8v-4.6M189.3 141.8v-4.6M189.9 153.5v4.7" fill="none" stroke="#000" stroke-width=".2" stroke-dasharray="1.3 .6" stroke-dashoffset=".2"/>
<g fill="none" stroke="#000" stroke-width=".2" stroke-dasharray="1.3 .6" stroke-dashoffset=".6">
<path d="M185.5 103.4l3.8 .2M185.5 104.6h3.8M185.5 103.2l3.8 .2M185.5 103.2l3.8 .1M185.5 103.3l3.8 .2M185.5 103.8h3.8M189.2 118.2v1.2M189.3 117.3l-3.8-.2M189.3 111.3l-3.8-.2M189.3 115.9l-3.8 .2M189.3 109.9l-3.8 .2M189.3 105.3l-3.8-.2"/>
<path d="M189.3 103.4h-3.8M189.3 103.8h-3.8M189.3 103l-3.8-.2M189.3 103.5l-3.8-.2M189.3 102l-3.8-.2M189.3 103.3l-3.8-.2M189.3 103.4l-3.8-.2M189.3 104.6h-3.8M189.2 137.8v1.2M189.2 124.3v1.2M189.2 122.1v1.1M189.3 123.3l-3.8-.2"/>
<path d="M189.3 135.8l-3.8 .2M189.3 121.9l-3.8 .2M189.3 137.2l-3.8-.2M185.5 155.3h3.8M185.5 155.7l3.8-.2M185.5 155.9l3.8-.2M185.5 154.4l3.8 .1M189.3 155.4l-3.8 .3M189.3 141.8l-3.8 .2M189.3 149.2l-3.8-.2M189.3 153.8l-3.8 .2M189.3 143.2l-3.8-.2"/>
<path d="M189.3 147.8l-3.8 .2M189.3 155.7h-3.8M189.3 154.5l-3.8-.1M189.3 155.7l-3.8 .2M189.3 156l-3.8 .3M189.3 157l-3.8 .2M189.3 155.5l-3.8 .2M189.3 155.3h-3.8"/>
</g>
<path d="M189.3 123.3v12.5" fill="none" stroke="#000" stroke-width=".2" stroke-dasharray="1.3 .6" stroke-dashoffset=".1"/>
<path d="M189.3 109.9v1.4M189.3 115.9v1.4M189.3 121.9v1.4M189.3 135.8v1.4M189.3 141.8v1.4M189.3 147.8v1.4" fill="none" stroke="#000" stroke-width=".2" stroke-dasharray="1.3 .6" stroke-dashoffset=".7"/>
<path d="M189.3 104.6v.7M189.3 153.8v.7" fill="none" stroke="#000" stroke-width=".2" stroke-dasharray="1.3 .6" stroke-dashoffset=".3"/>
<path d="M190.3 105.4v1.5M190.3 152.2v1.5" fill="none" stroke="#000" stroke-width=".2" stroke-dasharray="1.3 .6" stroke-dashoffset=".8"/>
<g font-size="4.7">
<text x="229.4" y="150">61093</text>
<text x="229.4" y="155.6">61092</text>
<text x="251.8" y="150">BLACK</text>
<text x="253.2" y="155.6">BLUE</text>
<text x="229.4" y="161.1">61091</text>
<text x="254.4" y="161.1">RED</text>
<text x="228.4" y="166.7">PartNo</text>
<text x="252.9" y="166.7">Color</text>
</g>
<g font-size="4.3">
<text x="144.2" y="13.6">112.5</text>
<text x="145.4" y="18.4">4.43</text>
<text x="144.2" y="25.3">94.3</text>
<text x="144.2" y="30.1">3.71</text>
<text x="144.2" y="36.8">90.1</text>
<text x="144.2" y="41.6">3.55</text>
<text x="165.1" y="45">SLIGHT</text>
<text x="144.2" y="50.3">24.4</text>
<text x="165.1" y="49.2">RECESSED</text>
<text x="165.1" y="53.4">AREA</text>
<text x="144.2" y="55.1">0.96</text>
<text x="144.2" y="61.7">18.2</text>
<text x="142.2" y="71.9">0 INSIDE</text>
<text x="144.2" y="66.5">0.72</text>
<text x="25.9" y="86.3" transform="rotate(-90 25.9 86.3)">0</text>
<text x="30.9" y="91.3" transform="rotate(-90 30.9 91.3)">INSIDE</text>
<text x="42.7" y="91" transform="rotate(-90 42.7 91)">32.8</text>
<text x="47.5" y="91" transform="rotate(-90 47.5 91)">1.29</text>
<text x="50.5" y="91" transform="rotate(-90 50.5 91)">48.2</text>
<text x="55.2" y="91" transform="rotate(-90 55.2 91)">1.90</text>
<text x="100.1" y="93.5" transform="rotate(-90 100.1 93.5)">5.95</text>
<text x="108.1" y="93.5" transform="rotate(-90 108.1 93.5)">159.0</text>
<text x="112.9" y="92.3" transform="rotate(-90 112.9 92.3)">6.26</text>
<text x="123.6" y="93.5" transform="rotate(-90 123.6 93.5)">194.5</text>
<text x="128.4" y="92.3" transform="rotate(-90 128.4 92.3)">7.66</text>
<text x="95.3" y="96.1" transform="rotate(-90 95.3 96.1)">151.22</text>
<text x="139.7" y="107.7">OPENING</text>
<text x="138.6" y="111.8">THROUGH</text>
<text x="172.1" y="136" transform="rotate(-90 172.1 136)">116.0</text>
<text x="176.9" y="134.8" transform="rotate(-90 176.9 134.8)">4.57</text>
<text x="181.9" y="143.8" transform="rotate(-90 181.9 143.8)">REF OVERALL</text>
<text x="140.5" y="149.5">4.0</text>
<text x="140.4" y="154.3">0.157</text>
<text x="137.1" y="159.3">4 PLCS</text>
<text x="69.4" y="165.6">198.0</text>
<text x="70.6" y="170.3">7.79</text>
<text x="208.8" y="173.3">SeeMeCNC partdaddy.com</text>
<text x="16.4" y="176.1">Notes:</text>
<text x="61.6" y="175.3">REF OVERALL</text>
<text x="16.4" y="180.2">1.</text>
<text x="16.4" y="184.4">2.</text>
<text x="26.4" y="180.2">ABS Plastic</text>
<text x="26.4" y="184.4">Pi Touchscreen</text>
<text x="210.4" y="184.9">Pi Screen Mounting Bezel</text>
<text x="249.8" y="195.5">1/3/2017</text>
<text x="240.1" y="201.1">61000</text>
<text x="264.3" y="202.1">A</text>
<text x="10.7" y="211.3">https://github.com/seemecnc/Machine_Elements/tree/master/SeeMeCNC-Modular-Pi-3-Accessories</text>
</g>
<text font-size="4.2" x="199.9" y="202.1">-</text>
<text font-size="3.4" fill="#808080" x="194.3" y="202.1">A</text>
<g font-size="2.8">
<text x="223.4" y="11.1">REVISIONS</text>
<text x="192.3" y="15.5">REV.</text>
<text x="205.2" y="15.5">DESCRIPTION</text>
<text x="233.1" y="15.5">DATE</text>
<text x="250.6" y="15.5">APPROVED</text>
<text x="194.3" y="23.4">A</text>
<text x="204.8" y="22">PRODUCTION</text>
<text x="230.7" y="23.4">1/2/2017</text>
<text x="255.4" y="23.4">SJW</text>
<text x="208.5" y="24.8">RELEASE</text>
<text x="192.9" y="194.6">Drawn By:</text>
<text x="232" y="194.6">Drawn Date:</text>
<text x="262.8" y="198.7">REV.</text>
</g>
<g font-size="2.4" fill="#808080">
<text x="248.7" y="205">SHEET</text>
<text x="256.7" y="205">1 OF</text>
<text x="264.3" y="205">1</text>
</g>
<g font-size="2.1" fill="#808080">
<text x="193.7" y="170">CUSTOMER</text>
<text x="193.3" y="177.9">DRAWING TITLE</text>
<text x="156.2" y="185.5">Ligonier, Indiana 46767</text>
<text x="161" y="183.3">601 Sroufe St.</text>
<text x="139.9" y="193.3">DIMENSIONS ARE IN INCHES.</text>
<text x="139.9" y="195.8">FRACTIONAL</text>
<text x="169.4" y="193.3">TOLERANCES ARE:</text>
<text x="139.9" y="198.4">ANGULAR: MACH</text>
<text x="139.9" y="201">TWO PLACE DECIMAL</text>
<text x="139.9" y="203.6">THREE PLACE DECIMAL</text>
</g>
<g font-size="2.1">
<text x="155.6" y="195.9">1/64</text>
<text x="160.7" y="198.5">0.5 BEND</text>
<text x="167" y="203.6">.003</text>
<text x="167" y="201">.01</text>
<text x="174" y="198.5">0.5</text>
</g>
<g font-size="1.8" fill="#808080">
<text x="194.1" y="198.1">SIZE</text>
<text x="199.5" y="198.1">ASSEMBLY PROJECT #'S</text>
<text x="230.3" y="198.1">DWG. NO.</text>
<text x="194" y="204.9">DO NOT SCALE DRAWING</text>
<text x="217.6" y="204.9">MATERIAL</text>
</g>
</svg>
